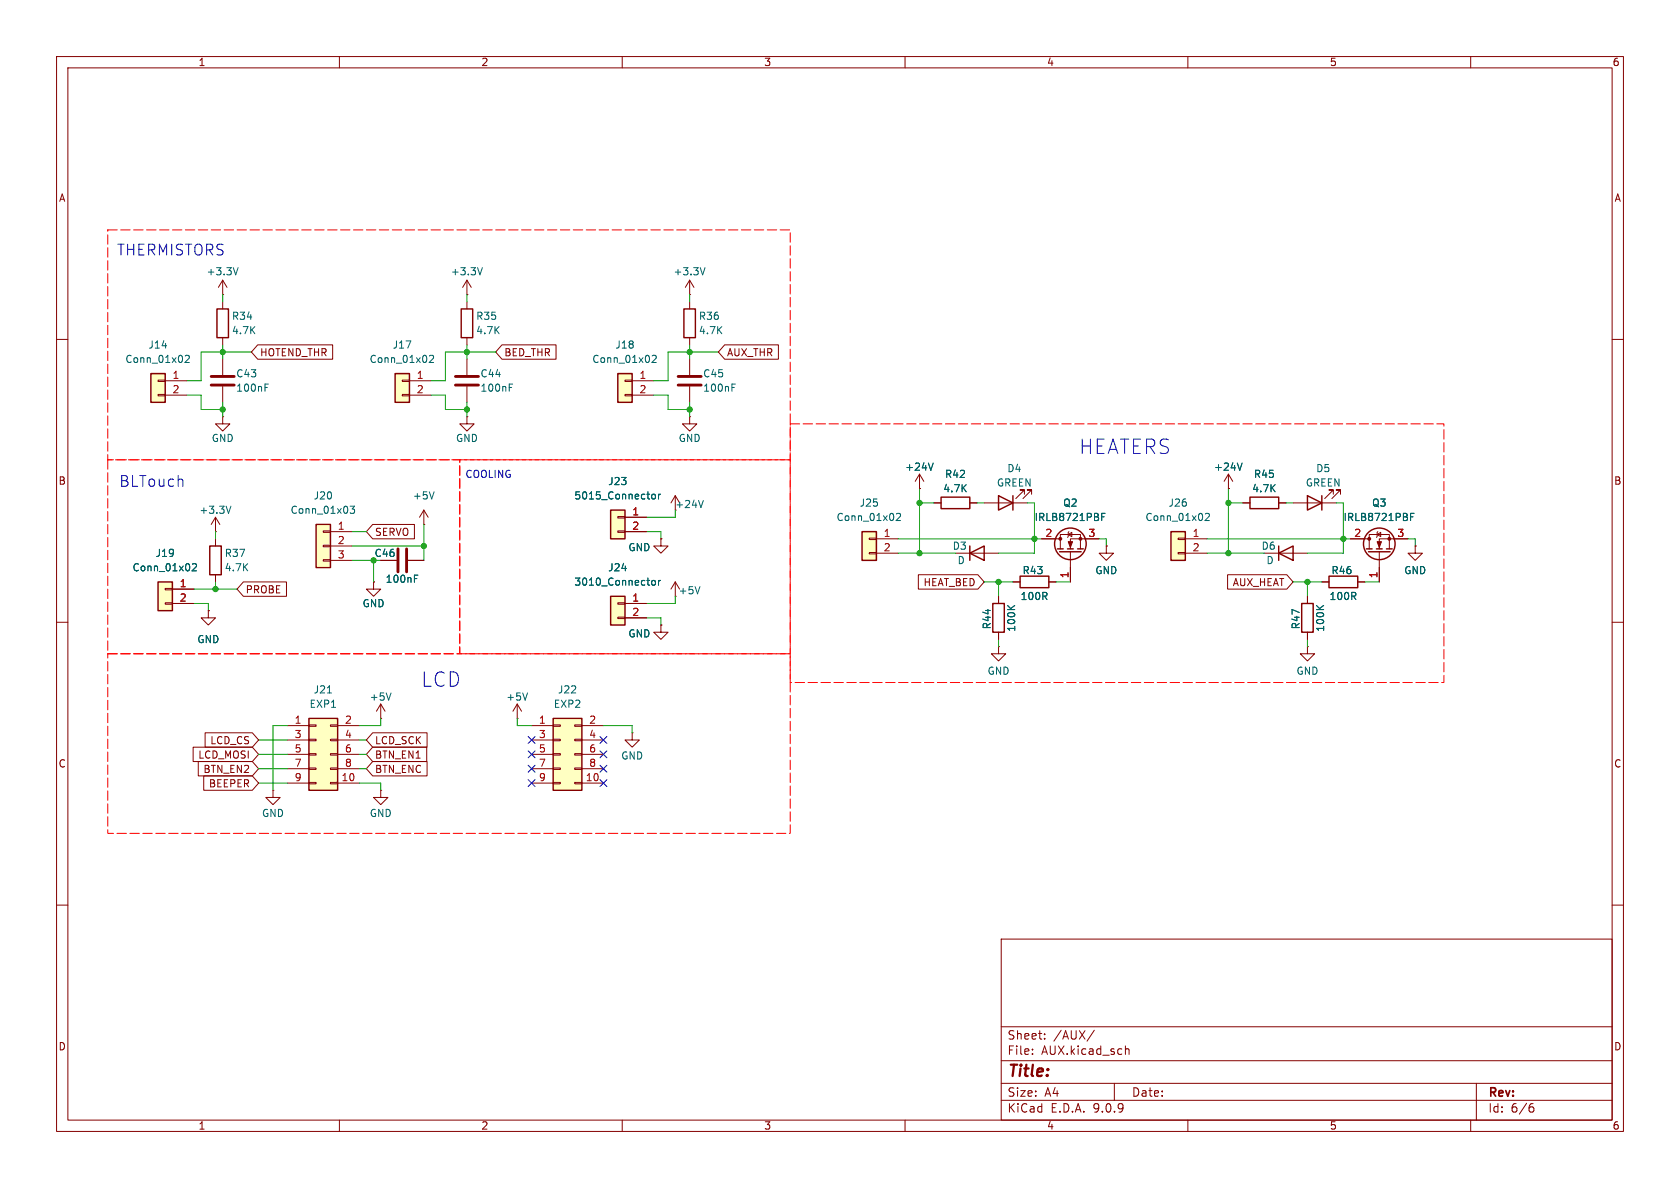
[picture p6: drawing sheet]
<svg xmlns="http://www.w3.org/2000/svg" width="297mm" height="210mm" viewBox="0 0 297 210" stroke-linecap="round" stroke-linejoin="round" font-family="sans-serif">
<g fill="none" stroke="#840000" stroke-width=".18">
<path d="M10 10h277v190h-277zM12 12h273v186h-273zM60 10v2M110 10v2M160 10v2M210 10v2M260 10v2M10 60h2M285 60h2M38.1 95.3v1.2M67.3 99.1h2.8M72.1 99.1h2.8"/>
<path d="M74.9 92.7h.1M74.9 90.2l-.7 1.2M74.9 90.2l.8 1.2M74.9 90.2v2.5M10 110h2M38.1 101.6v1.3M66 102.9v1.2h1.3l-1.3 1.3-1.2-1.3h1.2M66 102.9h.1M285 110h2M10 160h2M177 166h108v32h-108zM285 160h2"/>
<path d="M60 198v2M110 198v2M160 198v2M177 194.5h108M177 191.5h108M177 187.5h108M177 181.5h108M182.5 186.3v.1M182.5 185.5v.1M184.7 183.6v.1M184.7 182.8v.1M193.5 182.1l-1.3 2"/>
<path d="M197 191.5v3M199 184.9v1.5M199 185.5l.2-.1 .3 .1 .1 .9M210 198v2M260 198v2M261 191.5v6.5M270.6 195.7h.4l.2 .3-.1 .5-.5 .1M271 195.1l-.4 .1"/>
</g>
<path d="M37.1 96.5h2v5.1h-2z" fill="none" stroke="#840000" stroke-width=".25"/>
<path d="M76.7 86.9l-.4 1.3M73.3 102.3h.4M73.3 101.7h.6" fill="none" stroke="#006464" stroke-width=".18"/>
<path d="M70.4 97v4.1M71.9 97v4.1" fill="none" stroke="#840000" stroke-width=".51"/>
<path d="M109.2 66h2.6v5.1h-2.6z" fill="#ffffc2"/>
<path d="M109.2 66h2.6v5.1h-2.6z" fill="none" stroke="#840000" stroke-width=".25"/>
<path d="M110.5 67.2h1.3v.2h-1.3zM110.5 69.7h1.3v.3h-1.3zM111.8 67.3h3.8M111.8 69.9h3.8" fill="none" stroke="#840000" stroke-width=".18"/>
<path d="M115.3 62.9l.5-.1 .2 .4-.8 .9h.8" fill="none" stroke="#006464" stroke-width=".18"/>
<path d="M55.9 92.7h2.5v7.6h-2.5z" fill="#ffffc2"/>
<path d="M55.9 92.7h2.5v7.6h-2.5z" fill="none" stroke="#840000" stroke-width=".25"/>
<path d="M38.1 94h.1M38.1 91.4l-.8 1.3M38.1 91.4l.8 1.3M38.1 91.4v2.6M57.1 93.9h1.3v.2h-1.3zM57.1 96.4h1.3v.2h-1.3zM57.1 98.9h1.3v.3h-1.3zM58.4 94h3.8M58.4 96.5h3.8M58.4 99.1h3.8" fill="none" stroke="#840000" stroke-width=".18"/>
<path d="M40.8 89.5l-.4 1.2M61.9 89.5h.8l-.4 .5 .3 .1v.5l-.2 .1-.5-.1" fill="none" stroke="#006464" stroke-width=".18"/>
<path d="M27.9 102.9h2.6v5.1h-2.6z" fill="#ffffc2"/>
<g fill="none" stroke="#840000" stroke-width=".25">
<path d="M186.9 97h1.1M187.3 97.5h3.8M188.7 97h1M190.5 97h1M27.9 102.9h2.6v5.1h-2.6z"/>
<circle cx="189.2" cy="96.1" r="2.79"/>
</g>
<g fill="none" stroke="#840000" stroke-width=".18">
<path d="M121.9 63.5v2.8M121.9 68.3v2.8M184.1 95.3h3.4M187.5 97v-2.5h3.5v2.5M188.8 94.5l.7-.4v.8zM189 94l-.2 .1v.8l-.1 .1M189.2 97.5v5.4M194.3 95.3h-5.1v1.7M29.2 104h1.3v.3h-1.3zM29.2 106.6h1.3v.2h-1.3zM30.5 104.1h3.8M30.5 106.7h3.8"/>
<path d="M36.8 108v1.2h1.3l-1.3 1.3-1.2-1.3h1.2M36.8 108h.1M176.5 114.3v1.3h1.3l-1.3 1.2-1.2-1.2h1.2M176.5 114.3h.1"/>
</g>
<path d="M129.4 68.5h.4M129.4 67.9h.6M34 99.8l.5-.2 .2 .4-.7 .9h.7M194.8 91.4h.4M195.4 90.7h-.6v1.3" fill="none" stroke="#006464" stroke-width=".18"/>
<g fill="#840000" stroke="#840000" stroke-width=".18">
<path d="M188.8 95.8h.8l-.4 1z"/>
<circle cx="187.5" cy="95.2" r=".25"/>
<circle cx="191" cy="95.2" r=".25"/>
</g>
<path d="M119.9 66.5h4.1M119.9 68.1h4.1" fill="none" stroke="#840000" stroke-width=".51"/>
<path d="M207 94h2.5v5.1h-2.5z" fill="#ffffc2"/>
<path d="M207 94h2.5v5.1h-2.5z" fill="none" stroke="#840000" stroke-width=".25"/>
<path d="M208.3 95.1h1.2v.3h-1.2zM208.3 97.7h1.2v.2h-1.2zM209.5 95.3h3.9M209.5 97.8h3.9" fill="none" stroke="#840000" stroke-width=".18"/>
<path d="M213.1 90.9l.5-.2 .2 .4-.8 .9h.8" fill="none" stroke="#006464" stroke-width=".18"/>
<path d="M54.6 127h5.1v12.7h-5.1z" fill="#ffffc2"/>
<path d="M120.9 54.6h2v5.1h-2zM221 87.9h5.1v2h-5.1zM234.9 101.9h5.1v2h-5.1zM54.6 127h5.1v12.7h-5.1z" fill="none" stroke="#840000" stroke-width=".25"/>
<g fill="none" stroke="#840000" stroke-width=".18">
<path d="M121.9 53.3v1.3M121.9 59.7v1.3M162.6 86.4h.1M162.6 83.8l-.8 1.3M162.6 83.8l.7 1.3M162.6 83.8v2.6M217.2 86.4h.1M217.2 83.8l-.8 1.3M217.2 83.8l.7 1.3M217.2 83.8v2.6M219.7 88.9h1.3M226.1 88.9h1.2"/>
<path d="M233.7 102.9h1.2M240 102.9h1.3M50.8 128.3h3.8M50.8 130.8h3.8M50.8 133.4h3.8M50.8 135.9h3.8M50.8 138.4h3.8M54.6 128.1h1.3v.3h-1.3zM54.6 130.7h1.3v.2h-1.3zM54.6 133.2h1.3v.3h-1.3zM54.6 135.8h1.3v.2h-1.3zM54.6 138.3h1.3v.3h-1.3z"/>
<path d="M58.4 128.1h1.3v.3h-1.3zM58.4 130.7h1.3v.2h-1.3zM58.4 133.2h1.3v.3h-1.3zM58.4 135.8h1.3v.2h-1.3zM58.4 138.3h1.3v.3h-1.3zM59.7 128.3h3.8M59.7 130.8h3.8M59.7 133.4h3.8M59.7 135.9h3.8M59.7 138.4h3.8M67.3 127h.1M67.3 124.5l-.8 1.2"/>
<path d="M67.3 124.5l.8 1.2M67.3 124.5v2.5"/>
</g>
<path d="M165 81.9l-.4 1.2M219.6 81.9l-.4 1.2M57.9 122.5h.7M69.1 122.5l-.4 1.3" fill="none" stroke="#006464" stroke-width=".18"/>
<path d="M152.4 94h2.5v5.1h-2.5z" fill="#ffffc2"/>
<g fill="none" stroke="#840000" stroke-width=".25">
<path d="M152.4 94h2.5v5.1h-2.5zM166.4 87.9h5v2h-5zM171.4 97.8l2.6-1.3v2.6zM171.4 96.5v2.6M176.5 87.6l2.6 1.3-2.6 1.3zM179.1 87.6v2.6M231.1 87.6l2.6 1.3-2.6 1.3zM233.7 87.6v2.6M241.6 97h1M241.9 97.5h3.8M243.3 97h1M245.1 97h1"/>
<path d="M175.5 106.7h2v5.1h-2zM230.1 106.7h2.1v5.1h-2.1z"/>
<circle cx="243.8" cy="96.1" r="2.79"/>
</g>
<g fill="none" stroke="#840000" stroke-width=".18">
<path d="M153.7 95.1h1.2v.3h-1.2zM153.7 97.7h1.2v.2h-1.2zM154.9 95.3h3.8M154.9 97.8h3.8M165.1 88.9h1.3M168.9 97.8h7.6M171.4 88.9h1.3M174 88.9h7.6M181.1 87.4v-.8h-.8h.8l-1.5 1.5M182.4 87.4v-.8h-.8h.8l-1.6 1.5M195.6 96.5v1.3h1.2l-1.2 1.3-1.3-1.3h1.3M195.6 96.5h.1"/>
<path d="M228.6 88.9h7.6M235.7 87.4v-.8h-.8h.8l-1.5 1.5M237 87.4v-.8h-.8h.8l-1.5 1.5M238.8 95.3h3.3M242.1 97v-2.5h3.5v2.5M243.5 94.5l.6-.4v.8zM243.6 94l-.1 .1v.8l-.2 .1M243.8 97.5v5.4M248.9 95.3h-5.1v1.7M250.2 96.5v1.3h1.3l-1.3 1.3-1.3-1.3h1.3M250.2 96.5h.1M176.5 105.4v1.3"/>
<path d="M176.5 111.8v1.2M231.1 105.4v1.3M231.1 111.8v1.2M48.3 139.7v1.3h1.2l-1.2 1.2-1.3-1.2h1.3M48.3 139.7h.1M67.3 139.7v1.3h1.3l-1.3 1.2-1.3-1.2h1.3M67.3 139.7h.1"/>
</g>
<path d="M158.5 90.9l.5-.2 .2 .4-.8 .9h.8M249.4 91.4h.4M250 90.7h-.6v1.3M178.1 107l.8 .8M179.4 107l-.7 .6M232.7 107l.8 .8M234 107l-.7 .6" fill="none" stroke="#006464" stroke-width=".18"/>
<g fill="#840000" stroke="#840000" stroke-width=".18">
<path d="M243.5 95.8h.7l-.4 1z"/>
<circle cx="242.1" cy="95.2" r=".25"/>
<circle cx="245.6" cy="95.2" r=".25"/>
</g>
<path d="M97.8 127h5.1v12.7h-5.1z" fill="#ffffc2"/>
<path d="M226.1 97.8l2.5-1.3v2.6zM226.1 96.5v2.6M180.3 101.9h5.1v2h-5.1zM97.8 127h5.1v12.7h-5.1z" fill="none" stroke="#840000" stroke-width=".25"/>
<g fill="none" stroke="#840000" stroke-width=".18">
<path d="M121.9 73.7v1.2h1.3l-1.3 1.3-1.3-1.3h1.3M121.9 73.7h.1M223.5 97.8h7.6M179.1 102.9h1.2M185.4 102.9h1.3M91.4 127h.1M91.4 124.5l-.7 1.2M91.4 124.5l.8 1.2M91.4 124.5v2.5M94 128.3h3.8M94 130.8h3.8M94 133.4h3.8"/>
<path d="M94 135.9h3.8M94 138.4h3.8M97.8 128.1h1.3v.3h-1.3zM97.8 130.7h1.3v.2h-1.3zM97.8 133.2h1.3v.3h-1.3zM97.8 135.8h1.3v.2h-1.3zM97.8 138.3h1.3v.3h-1.3zM101.6 128.1h1.3v.3h-1.3zM101.6 130.7h1.3v.2h-1.3zM101.6 133.2h1.3v.3h-1.3zM101.6 135.8h1.3v.2h-1.3zM101.6 138.3h1.3v.3h-1.3z"/>
<path d="M102.9 128.3h3.8M102.9 130.8h3.8M102.9 133.4h3.8M102.9 135.9h3.8M102.9 138.4h3.8M111.8 129.5v1.3h1.2l-1.2 1.3-1.3-1.3h1.3M111.8 129.5h.1"/>
</g>
<path d="M93.3 122.5l-.5 1.3" fill="none" stroke="#006464" stroke-width=".18"/>
<path d="M26.7 66h2.5v5.1h-2.5z" fill="#ffffc2"/>
<path d="M26.7 66h2.5v5.1h-2.5z" fill="none" stroke="#840000" stroke-width=".25"/>
<g fill="none" stroke="#840000" stroke-width=".18">
<path d="M39.4 52.1h.1M39.4 49.5v2.6M39.4 49.5l-.8 1.3M39.4 49.5l.7 1.3M27.9 67.2h1.3v.2h-1.3zM27.9 69.7h1.3v.3h-1.3zM29.2 67.3h3.8M29.2 69.9h3.8M39.4 73.7v1.2h1.2l-1.2 1.3-1.3-1.3h1.3M39.4 73.7h.1M39.4 63.5v2.8M39.4 68.3v2.8"/>
<path d="M82.5 73.7v1.2h1.3l-1.3 1.3-1.2-1.3h1.2M82.5 73.7h.1"/>
</g>
<path d="M42.1 47.3l-.4 1.3M32.7 62.9l.5-.1 .3 .4-.8 .9h.8M46.8 68.5h.5M46.8 67.9h.7" fill="none" stroke="#006464" stroke-width=".18"/>
<path d="M37.3 66.5h4.1M37.3 68.1h4.1" fill="none" stroke="#840000" stroke-width=".51"/>
<path d="M107.9 90.2h2.6v5.1h-2.6z" fill="#ffffc2"/>
<path d="M107.9 90.2h2.6v5.1h-2.6z" fill="none" stroke="#840000" stroke-width=".25"/>
<path d="M109.2 91.3h1.3v.3h-1.3zM109.2 93.9h1.3v.2h-1.3zM110.5 91.4h3.8M110.5 94h3.8M119.4 87.6l-.8 1.3M119.4 87.6l.7 1.3M119.4 87.6v2.6" fill="none" stroke="#840000" stroke-width=".18"/>
<path d="M115.3 87.4h.3l.3 .2v.4l-.3 .2-.3-.1-.1-.1zM116.4 87.4v.8M116.8 87.4l-.4 .2M124.3 88.5l-.4 1.2" fill="none" stroke="#006464" stroke-width=".18"/>
<path d="M107.9 105.4h2.6v5.1h-2.6z" fill="#ffffc2"/>
<path d="M81.5 54.6h2.1v5.1h-2.1zM107.9 105.4h2.6v5.1h-2.6z" fill="none" stroke="#840000" stroke-width=".25"/>
<g fill="none" stroke="#840000" stroke-width=".18">
<path d="M82.5 52.1h.1M82.5 49.5v2.6M82.5 53.3v1.3M82.5 59.7v1.3M82.5 49.5l-.7 1.3M82.5 49.5l.8 1.3M116.8 95.3v1.2h1.3l-1.3 1.3-1.2-1.3h1.2M116.8 95.3h.1M109.2 106.6h1.3v.2h-1.3zM109.2 109.1h1.3v.2h-1.3zM110.5 106.7h3.8M110.5 109.2h3.8"/>
<path d="M116.8 110.5v1.3h1.3l-1.3 1.2-1.2-1.2h1.2M116.8 110.5h.1M119.4 102.9l-.8 1.2M119.4 102.9l.7 1.2M119.4 102.9v2.5"/>
</g>
<path d="M85.3 47.3l-.5 1.3M115.3 102.7l.3-.1 .3 .2v.4l-.3 .2h-.3l-.1-.2zM116.4 102.6v.8M116.8 102.6l-.4 .2M123.7 103.7l-.4 1.3" fill="none" stroke="#006464" stroke-width=".18"/>
<path d="M69.8 66h2.6v5.1h-2.6z" fill="#ffffc2"/>
<path d="M38.4 54.6h2v5.1h-2zM69.8 66h2.6v5.1h-2.6z" fill="none" stroke="#840000" stroke-width=".25"/>
<g fill="none" stroke="#840000" stroke-width=".18">
<path d="M39.4 53.3v1.3M39.4 59.7v1.3M121.9 52.1h.1M121.9 49.5l-.7 1.3M121.9 49.5l.8 1.3M121.9 49.5v2.6M45.6 61h13.2v2.5h-13.2l-1.2-1.3zM71.1 67.2h1.3v.2h-1.3zM71.1 69.7h1.3v.3h-1.3zM72.4 67.3h3.8M72.4 69.9h3.8M82.5 63.5v2.8"/>
<path d="M82.5 68.3v2.8M88.7 61h9.6v2.5h-9.6l-1.1-1.3zM128.1 61h9.5v2.5h-9.5l-1.1-1.3zM65.9 92.7h7.4v2.6h-7.4l-1.1-1.3zM67.3 99.1h2.8M72.1 99.1h2.8M110.5 91.4h3.8M110.5 94h3.8M116.8 95.3h.1M162.6 86.4h.1M165.1 88.9h1.3M171.4 88.9h1.3"/>
<path d="M184.1 95.3h2.6M191.8 95.3h2.5M195.6 96.5h.1M217.2 86.4h.1M219.7 88.9h1.3M226.1 88.9h1.2M238.8 95.3h2.5M246.4 95.3h2.5M250.2 96.5h.1M30.5 106.7h3.8M30.5 104.1h3.8M36.8 108h.1"/>
<path d="M43 102.9h7.6v2.5h-7.6l-1.1-1.3zM66 102.9h.1M110.5 106.7h3.8M110.5 109.2h3.8M116.8 110.5h.1M162.4 101.6h10.5l1.1 1.3-1.1 1.2h-10.5zM176.5 105.4v1.3M176.5 111.8v1.2M179.1 102.9h1.2M185.4 102.9h1.3M189.2 100.3v2.6M217 101.6h10.5l1.1 1.3-1.1 1.2h-10.5z"/>
<path d="M231.1 114.3v1.3h1.3l-1.3 1.2-1.2-1.2h1.2M231.1 114.3h.1M231.1 105.4v1.3M231.1 111.8v1.2M233.7 102.9h1.2M240 102.9h1.3M243.8 100.3v2.6M34.1 132.1h10.5l1.1 1.3-1.1 1.2h-10.5zM35 134.6h9.6l1.1 1.3-1.1 1.3h-9.6zM36 137.2h8.6l1.1 1.2-1.1 1.3h-8.6zM36.3 129.5h8.3l1.1 1.3-1.1 1.3h-8.3zM65.9 134.6h9.6v2.6h-9.6l-1.1-1.3z"/>
<path d="M65.9 129.5h9.6v2.6h-9.6l-1.1-1.3zM65.9 132.1h9.5v2.5h-9.5l-1.1-1.2z"/>
</g>
<g fill="none" stroke="#006464" stroke-width=".18">
<path d="M124.6 47.3l-.4 1.3M75.9 62.9l.5-.1 .3 .4-.8 .9h.8M90 68.5h.5M90 67.9h.6M34 99.8l.5-.2 .2 .4-.7 .9h.7M115.3 87.4h.3l.3 .2v.4l-.3 .2-.3-.1-.1-.1zM116.4 87.4v.8M116.8 87.4l-.4 .2M165 81.9l-.4 1.2M194.8 91.4h.4M195.4 90.7h-.6v1.3M219.6 81.9l-.4 1.2"/>
<path d="M249.4 91.4h.4M250 90.7h-.6v1.3M73.3 102.3h.4M73.3 101.7h.6M115.3 102.7l.3-.1 .3 .2v.4l-.3 .2h-.3l-.1-.2zM116.4 102.6v.8M116.8 102.6l-.4 .2M178.1 107l.8 .8M179.4 107l-.7 .6M232.7 107l.8 .8M234 107l-.7 .6"/>
</g>
<path d="M80.5 66.5h4.1M80.5 68.1h4.1" fill="none" stroke="#840000" stroke-width=".51"/>
<path d="M19 40.6h120.7v40.7h-120.7v-40.7M139.7 74.9h115.6v45.8h-115.6v-45.8M19 81.3v34.3h62.3v-34.3h-62.3M139.7 81.3h-58.4v34.3h58.4v-34.3M19 115.6h120.7v31.7h-120.7v-31.7" fill="none" stroke="#f00" stroke-width=".18" stroke-dasharray="1.7 .6"/>
<g fill="none" stroke="#009600" stroke-width=".18">
<path d="M39.4 52.1v1.2M82.5 52.1v1.2M121.9 52.1v1.2M33 69.9h2.6v2.5h3.8M39.4 61v2.5M39.4 71.1v2.6M44.4 62.2h-8.8v5.1h-2.6M76.2 69.9h2.5v2.5h3.8M82.5 61v2.5M82.5 71.1v2.6M87.6 62.2h-8.9v5.1h-2.5M115.6 69.9h2.5v2.5h3.8"/>
<path d="M121.9 61v2.5M121.9 71.1v2.6M127 62.2h-8.9v5.1h-2.5M38.1 94v1.3M62.2 96.5h12.7M62.2 99.1h3.8v3.8M62.2 94h2.6M74.9 92.7v6.4M114.3 94h2.5v1.3M119.4 90.2v1.2h-5.1M158.7 95.3h25.4M158.7 97.8h10.2"/>
<path d="M162.6 88.9h2.5M162.6 86.4v11.4M172.7 88.9h1.3M181.6 88.9h1.3v8.9h-6.4M194.3 95.3h1.3v1.2M213.4 95.3h25.4M213.4 97.8h10.1M217.2 88.9h2.5M217.2 86.4v11.4M227.3 88.9h1.3M236.2 88.9h1.3v8.9h-6.4M248.9 95.3h1.3v1.2"/>
<path d="M34.3 106.7h2.5v1.3M34.3 104.1h7.6M38.1 102.9v1.2M114.3 109.2h2.5v1.3M119.4 105.4v1.3h-5.1M174 102.9h5.1M176.5 102.9v2.5M176.5 113v1.3M186.7 102.9h2.5M228.6 102.9h5.1M231.1 102.9v2.5M231.1 113v1.3"/>
<path d="M241.3 102.9h2.5M45.7 130.8h5.1M45.7 133.4h5.1M45.7 138.4h5.1M45.7 135.9h5.1M50.8 128.3h-2.5v11.4M63.5 138.4h3.8v1.3M63.5 130.8h1.3M63.5 133.4h1.3M63.5 135.9h1.3M67.3 127v1.3h-3.8M91.4 127v1.3h2.6"/>
<path d="M106.7 128.3h5.1v1.2"/>
</g>
<g fill="none" stroke="#000084" stroke-width=".18">
<path d="M93.4 135.3l1.2 1.2M93.4 132.7l1.2 1.3M93.4 137.8l1.2 1.2M93.4 130.2l1.2 1.2M94.6 135.3l-1.2 1.2M94.6 132.7l-1.2 1.3M94.6 137.8l-1.2 1.2M94.6 130.2l-1.2 1.2M106.1 132.7l1.2 1.3M106.1 135.3l1.2 1.2M106.1 130.2l1.2 1.2M106.1 137.8l1.2 1.2"/>
<path d="M107.3 132.7l-1.2 1.3M107.3 135.3l-1.2 1.2M107.3 130.2l-1.2 1.2M107.3 137.8l-1.2 1.2"/>
</g>
<g fill="#009600" stroke="#009600" stroke-width=".18">
<circle cx="121.9" cy="72.4" r=".46"/>
<circle cx="82.5" cy="72.4" r=".46"/>
<circle cx="162.6" cy="88.9" r=".46"/>
<circle cx="176.5" cy="102.9" r=".46"/>
<circle cx="162.6" cy="97.8" r=".46"/>
<circle cx="74.9" cy="96.5" r=".46"/>
<circle cx="38.1" cy="104.1" r=".46"/>
<circle cx="66" cy="99.1" r=".46"/>
<circle cx="217.2" cy="88.9" r=".46"/>
<circle cx="217.2" cy="97.8" r=".46"/>
<circle cx="237.5" cy="95.3" r=".46"/>
<circle cx="231.1" cy="102.9" r=".46"/>
<circle cx="182.9" cy="95.3" r=".46"/>
<circle cx="121.9" cy="62.2" r=".46"/>
<circle cx="82.5" cy="62.2" r=".46"/>
<circle cx="39.4" cy="72.4" r=".46"/>
<circle cx="39.4" cy="62.2" r=".46"/>
</g>
<g font-size="3.5" fill="#0000c2">
<text x="190.7" y="80.5">HEATERS</text>
<text x="74.4" y="121.6">LCD</text>
</g>
<text font-size="2.8" fill="#840000" x="178" y="190.9">Title:</text>
<g font-size="2.7" fill="#0000c2">
<text x="20.6" y="45.4">THERMISTORS</text>
<text x="21" y="86.3">BLTouch</text>
</g>
<g font-size="2.1" fill="#840000">
<text x="178" y="184">Sheet:</text>
<text x="186.2" y="184">/AUX/</text>
<text x="178" y="186.7">File:</text>
<text x="184.1" y="186.7">AUX.kicad_sch</text>
<text x="178" y="196.9">KiCad</text>
<text x="178" y="194.1">Size:</text>
<text x="184.7" y="194.1">A4</text>
<text x="185.7" y="196.9">E.D.A.</text>
<text x="193.3" y="196.9">9.0.9</text>
<text x="200" y="194.1">Date:</text>
<text x="263" y="194.3">Rev:</text>
<text x="263" y="196.9">Id:</text>
<text x="267.1" y="196.9">6/6</text>
</g>
<g font-size="1.8" fill="#840000">
<text x="35" y="11.9">1</text>
<text x="85" y="11.9">2</text>
<text x="135" y="11.9">3</text>
<text x="185" y="11.9">4</text>
<text x="235" y="11.9">5</text>
<text x="285" y="11.9">6</text>
<text x="10.3" y="35.9">A</text>
<text x="285.3" y="35.9">A</text>
<text x="45.9" y="63.2">HOTEND_THR</text>
<text x="89.1" y="63.2">BED_THR</text>
<text x="128.4" y="63.2">AUX_THR</text>
<text x="10.3" y="85.9">B</text>
<text x="285.3" y="85.9">B</text>
<text x="66.2" y="94.9">SERVO</text>
<text x="43.3" y="105.1">PROBE</text>
<text x="163.2" y="103.8">HEAT_BED</text>
<text x="217.8" y="103.8">AUX_HEAT</text>
<text x="37.1" y="131.8">LCD_CS</text>
<text x="66.2" y="131.8">LCD_SCK</text>
<text x="10.3" y="135.9">C</text>
<text x="35" y="134.3">LCD_MOSI</text>
<text x="35.9" y="136.8">BTN_EN2</text>
<text x="66.2" y="136.8">BTN_ENC</text>
<text x="66.2" y="134.3">BTN_EN1</text>
<text x="285.3" y="135.9">C</text>
<text x="36.8" y="139.4">BEEPER</text>
<text x="10.3" y="185.9">D</text>
<text x="285.3" y="185.9">D</text>
<text x="35" y="199.9">1</text>
<text x="85" y="199.9">2</text>
<text x="135" y="199.9">3</text>
<text x="185" y="199.9">4</text>
<text x="235" y="199.9">5</text>
<text x="285" y="199.9">6</text>
</g>
<g font-size="1.8" fill="#006464">
<text x="36.4" y="48.9">+3.3V</text>
<text x="79.6" y="48.9">+3.3V</text>
<text x="119" y="48.9">+3.3V</text>
<text x="40.9" y="56.7">R34</text>
<text x="40.9" y="59.3">4.7K</text>
<text x="84.1" y="56.7">R35</text>
<text x="84.1" y="59.3">4.7K</text>
<text x="123.5" y="56.7">R36</text>
<text x="123.5" y="59.3">4.7K</text>
<text x="22.1" y="64.4">Conn_01x02</text>
<text x="26.1" y="61.8">J14</text>
<text x="65.2" y="64.4">Conn_01x02</text>
<text x="69.3" y="61.8">J17</text>
<text x="104.6" y="64.4">Conn_01x02</text>
<text x="108.7" y="61.8">J18</text>
<text x="41.7" y="69.4">100nF</text>
<text x="41.7" y="66.9">C43</text>
<text x="84.8" y="69.4">100nF</text>
<text x="84.8" y="66.9">C44</text>
<text x="124.2" y="69.4">100nF</text>
<text x="124.2" y="66.9">C45</text>
<text x="37.3" y="78.3">GND</text>
<text x="80.5" y="78.3">GND</text>
<text x="119.9" y="78.3">GND</text>
<text x="159.9" y="83.4">+24V</text>
<text x="178" y="83.7">D4</text>
<text x="214.5" y="83.4">+24V</text>
<text x="232.6" y="83.7">D5</text>
<text x="55.4" y="88.5">J20</text>
<text x="72.9" y="88.5">+5V</text>
<text x="101.4" y="88.5">5015_Connector</text>
<text x="107.4" y="86">J23</text>
<text x="151.9" y="89.8">J25</text>
<text x="166.7" y="87.2">4.7K</text>
<text x="167" y="84.7">R42</text>
<text x="176.1" y="86.2">GREEN</text>
<text x="187.9" y="89.8">Q2</text>
<text x="206.5" y="89.8">J26</text>
<text x="221.3" y="87.2">4.7K</text>
<text x="221.6" y="84.7">R45</text>
<text x="230.7" y="86.2">GREEN</text>
<text x="242.5" y="89.8">Q3</text>
<text x="35.2" y="91">+3.3V</text>
<text x="51.3" y="91">Conn_01x03</text>
<text x="119.3" y="90">+24V</text>
<text x="147.8" y="92.3">Conn_01x02</text>
<text x="182.8" y="92.3">IRLB8721PBF</text>
<text x="202.4" y="92.3">Conn_01x02</text>
<text x="237.4" y="92.3">IRLB8721PBF</text>
<text x="23.3" y="101.2">Conn_01x02</text>
<text x="27.4" y="98.7">J19</text>
<text x="39.6" y="98.7">R37</text>
<text x="39.6" y="101.2">4.7K</text>
<text x="66.1" y="98.7">C46</text>
<text x="107.4" y="101.2">J24</text>
<text x="111" y="97.6">GND</text>
<text x="168.3" y="97.4">D3</text>
<text x="169.2" y="99.9">D</text>
<text x="180.7" y="101.7">R43</text>
<text x="193.5" y="101.7">GND</text>
<text x="222.9" y="97.4">D6</text>
<text x="223.8" y="99.9">D</text>
<text x="235.3" y="101.7">R46</text>
<text x="248.2" y="101.7">GND</text>
<text x="64" y="107.5">GND</text>
<text x="68.1" y="103.2">100nF</text>
<text x="101.4" y="103.7">3010_Connector</text>
<text x="119.9" y="105.3">+5V</text>
<text x="180.3" y="106.3">100R</text>
<text x="234.9" y="106.3">100R</text>
<text x="34.8" y="113.9">GND</text>
<text x="111" y="112.9">GND</text>
<text x="175.4" y="111.3" transform="rotate(-90 175.4 111.3)">R44</text>
<text x="179.7" y="111.8" transform="rotate(-90 179.7 111.8)">100K</text>
<text x="230" y="111.3" transform="rotate(-90 230 111.3)">R47</text>
<text x="234.3" y="111.8" transform="rotate(-90 234.3 111.8)">100K</text>
<text x="174.5" y="119.5">GND</text>
<text x="229.1" y="119.5">GND</text>
<text x="54.6" y="125.3">EXP1</text>
<text x="55.4" y="122.8">J21</text>
<text x="65.3" y="124.1">+5V</text>
<text x="89.4" y="124.1">+5V</text>
<text x="97.8" y="125.3">EXP2</text>
<text x="98.5" y="122.8">J22</text>
<text x="109.7" y="134.5">GND</text>
<text x="46.2" y="144.6">GND</text>
<text x="65.3" y="144.6">GND</text>
</g>
<g font-size="1.8" fill="#a90000">
<text x="30.4" y="67.1">1</text>
<text x="30.4" y="69.6">2</text>
<text x="73.6" y="67.1">1</text>
<text x="73.6" y="69.6">2</text>
<text x="113" y="67.1">1</text>
<text x="113" y="69.6">2</text>
<text x="59.6" y="93.7">1</text>
<text x="111.7" y="91.2">1</text>
<text x="111.7" y="93.7">2</text>
<text x="156.1" y="95">1</text>
<text x="184.7" y="95">2</text>
<text x="192.3" y="95">3</text>
<text x="210.7" y="95">1</text>
<text x="239.3" y="95">2</text>
<text x="246.9" y="95">3</text>
<text x="59.6" y="96.3">2</text>
<text x="59.6" y="98.8">3</text>
<text x="156.1" y="97.5">2</text>
<text x="210.7" y="97.5">2</text>
<text x="31.7" y="103.9">1</text>
<text x="31.7" y="106.4">2</text>
<text x="111.7" y="106.4">1</text>
<text x="189" y="102.3" transform="rotate(-90 189 102.3)">1</text>
<text x="243.6" y="102.3" transform="rotate(-90 243.6 102.3)">1</text>
<text x="111.7" y="109">2</text>
<text x="52" y="128">1</text>
<text x="52" y="130.6">3</text>
<text x="60.9" y="128">2</text>
<text x="60.9" y="130.6">4</text>
<text x="95.2" y="128">1</text>
<text x="95.2" y="130.6">3</text>
<text x="104.1" y="128">2</text>
<text x="104.1" y="130.6">4</text>
<text x="52" y="133.1">5</text>
<text x="52" y="135.6">7</text>
<text x="60.9" y="133.1">6</text>
<text x="60.9" y="135.6">8</text>
<text x="95.2" y="133.1">5</text>
<text x="95.2" y="135.6">7</text>
<text x="104.1" y="133.1">6</text>
<text x="104.1" y="135.6">8</text>
<text x="52" y="138.2">9</text>
<text x="60.3" y="138.2">10</text>
<text x="95.2" y="138.2">9</text>
<text x="103.5" y="138.2">10</text>
</g>
<text font-size="1.8" fill="#0000c2" x="82.2" y="84.7">COOLING</text>
</svg>
